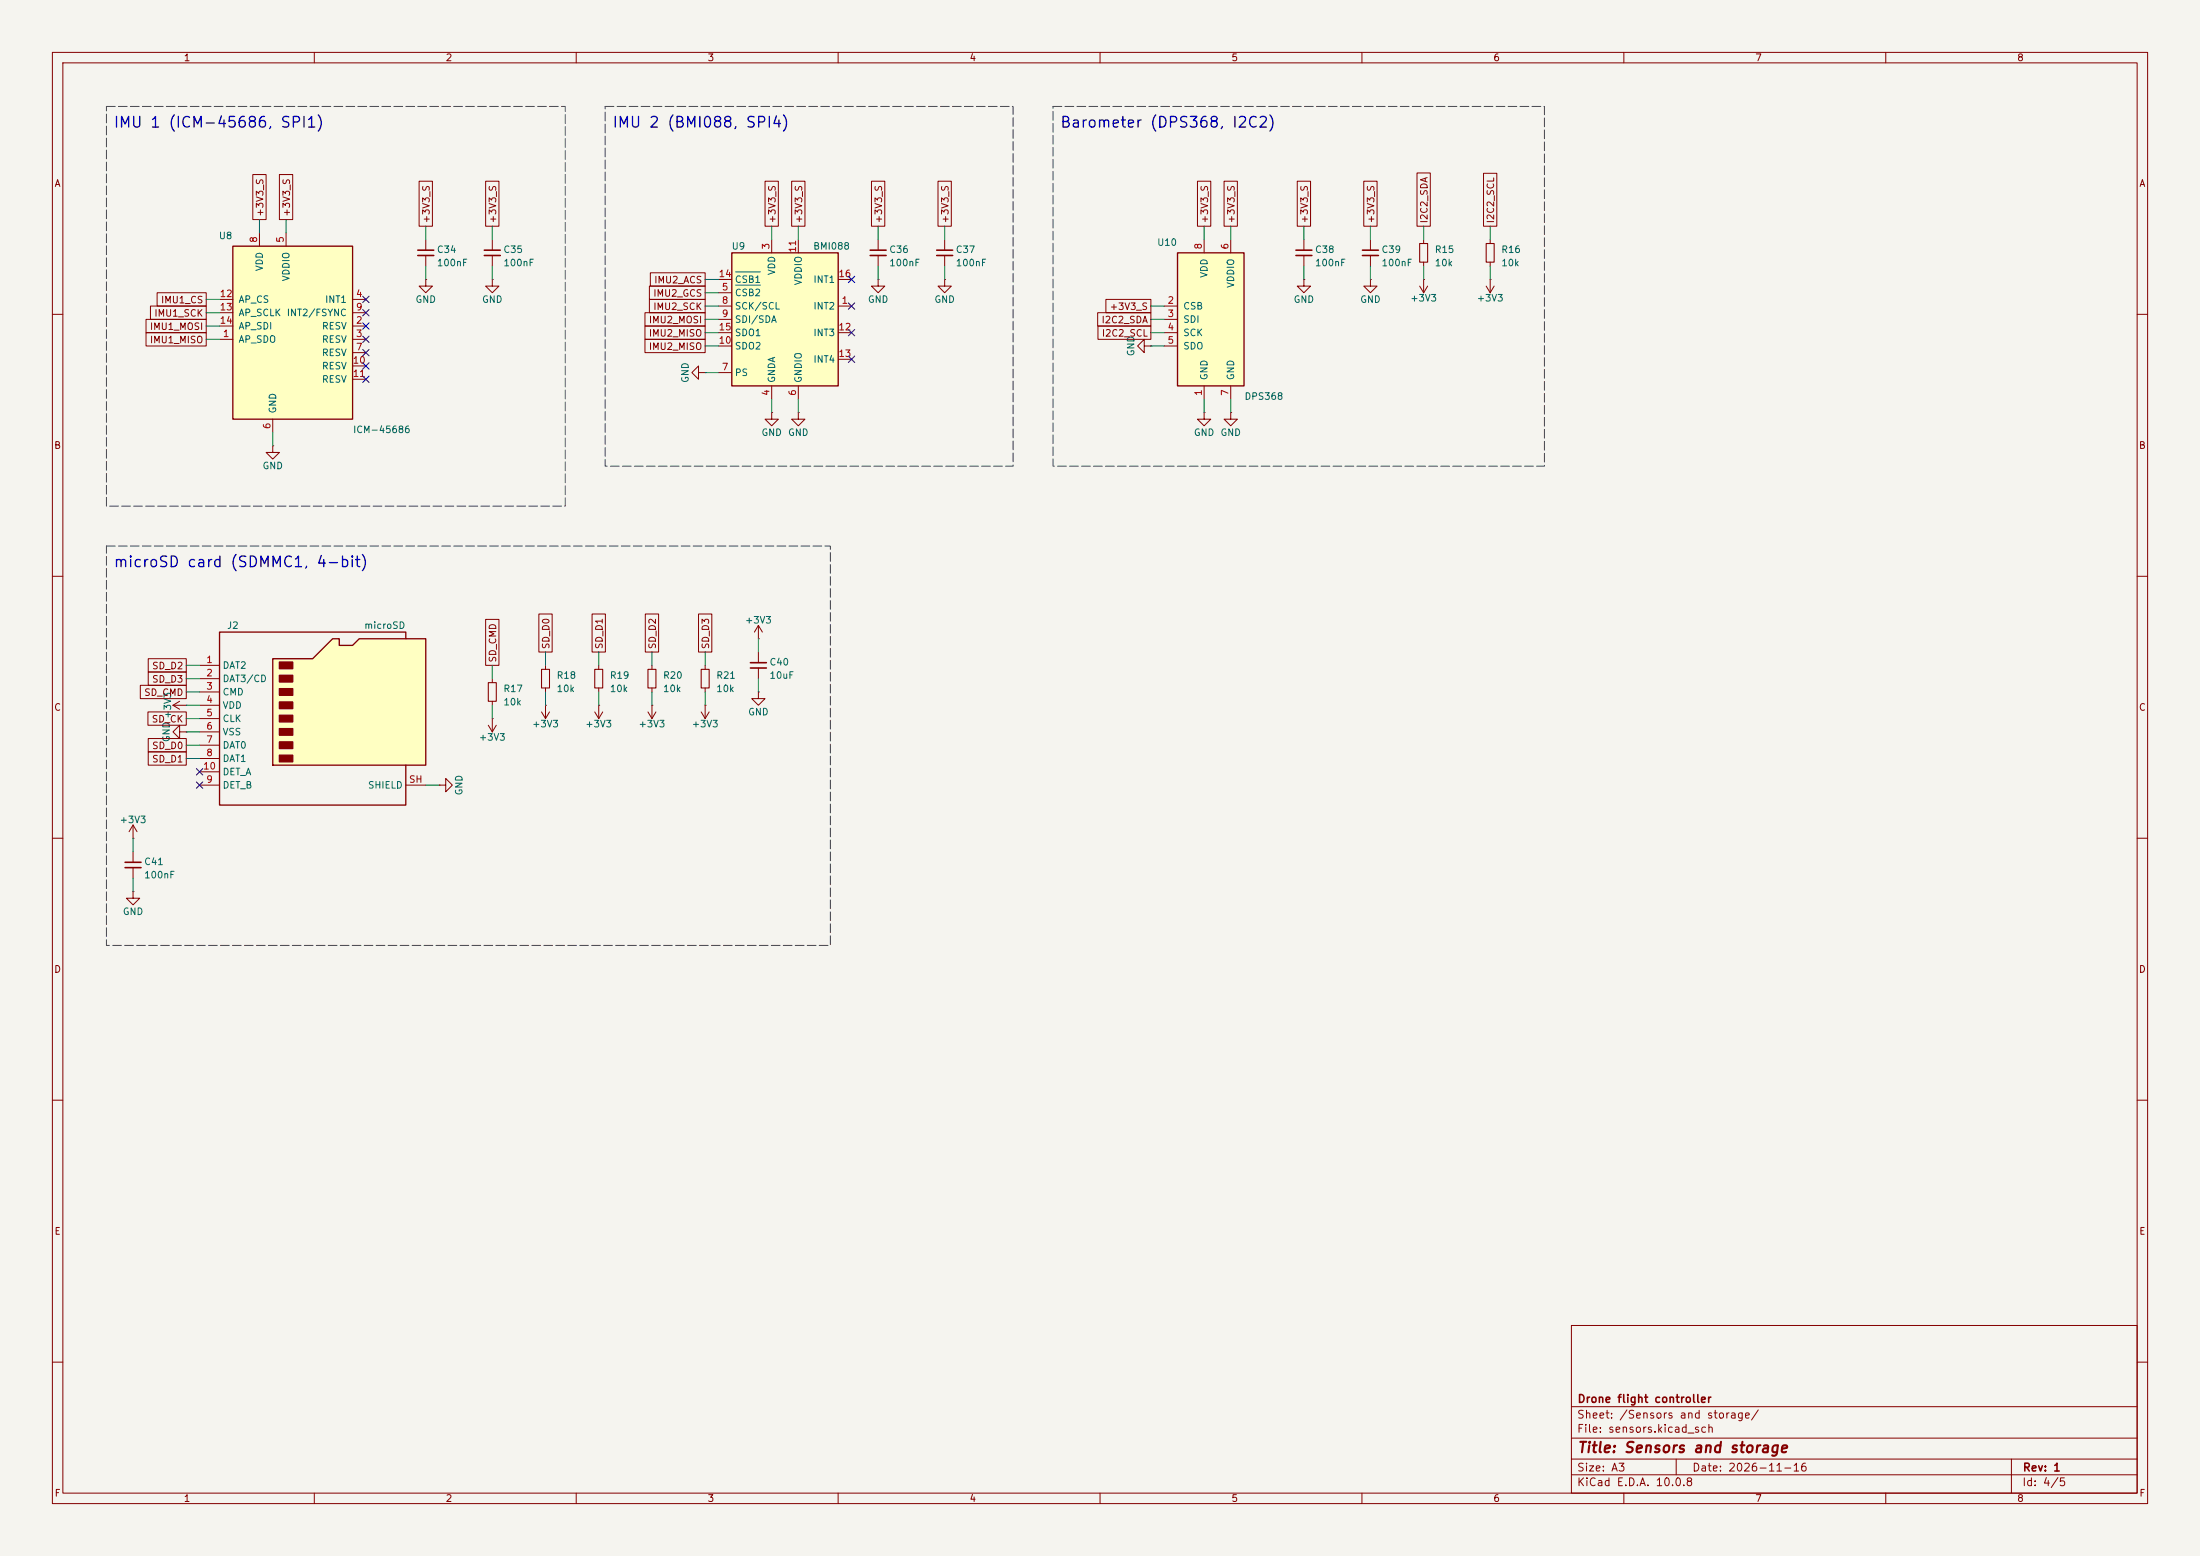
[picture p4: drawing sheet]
<svg xmlns="http://www.w3.org/2000/svg" width="420mm" height="297mm" viewBox="0 0 420 297" stroke-linecap="round" stroke-linejoin="round" font-family="sans-serif">
<path d="M0 0h420v297h-420z" fill="#f5f4ef" stroke="#f5f4ef" stroke-width=".19"/>
<g fill="none" stroke="#840000" stroke-width=".19">
<path d="M10 10h400v277h-400zM12 12h396v273h-396zM60 10v2M110 10v2M160 10v2M210 10v2M260 10v2M310 10v2M360 10v2M81.3 45.7v2.1M81.3 48.8v2M94 53.3v1.3h1.2l-1.2 1.3-1.3-1.3h1.3"/>
<path d="M94 53.3h.1M167.6 53.3v1.3h1.3l-1.3 1.3-1.2-1.3h1.2M167.6 53.3h.1M167.6 45.7v2.1M167.6 48.8v2M180.3 53.3v1.3h1.3l-1.3 1.3-1.2-1.3h1.2M180.3 53.3h.1M180.3 45.7v2.1M180.3 48.8v2M10 60h2M408 60h2M52.1 85.1v1.3h1.2l-1.2 1.2-1.3-1.2h1.3"/>
<path d="M52.1 85.1h.1M10 110h2M408 110h2M104.1 127v.8M104.1 131.3v.8M123.7 135.9l.8 1.3M124.5 134.6h.1M124.5 134.6v2.6M125.2 135.9l-.7 1.3M133.9 135.9l.7 1.3M134.6 134.6h.1M134.6 134.6v2.6"/>
<path d="M135.4 135.9l-.8 1.3M10 160h2M408 160h2M10 210h2M408 210h2M300 253h108v32h-108zM10 260h2M300 278.5h108M300 274.5h108M300 268.5h108M320 278.5v3M384 278.5v6.5"/>
<path d="M408 260h2M60 285v2M110 285v2M160 285v2M210 285v2M260 285v2M300 281.5h108M310 285v2M360 285v2"/>
</g>
<path d="M103.4 127.8h1.5v3.5h-1.5z" fill="none" stroke="#840000" stroke-width=".2"/>
<path d="M79.8 47.8h3M79.8 48.8h3M166.1 47.8h3.1M166.1 48.8h3.1M178.8 47.8h3.1M178.8 48.8h3.1" fill="none" stroke="#840000" stroke-width=".3"/>
<path d="M52.1 125.7h7.6l3.8-3.8h1.3v1.3h2.5l1.3-1.3h12.7v24.2h-29.2z" fill="#ffffc2"/>
<path d="M52.1 125.7h7.6l3.8-3.8h1.3v1.3h2.5l1.3-1.3h12.7v24.2h-29.2zM77.5 121.9v-1.2h-35.6v33h35.6v-7.6" fill="none" stroke="#840000" stroke-width=".25"/>
<g fill="#840000" stroke="#840000" stroke-width=".25">
<path d="M53.3 126.4h2.6v1.2h-2.6z"/>
<path d="M53.3 128.9h2.6v1.3h-2.6z"/>
<path d="M53.3 131.4h2.6v1.3h-2.6z"/>
<path d="M53.3 134h2.6v1.3h-2.6z"/>
<path d="M53.3 136.5h2.6v1.3h-2.6z"/>
<path d="M53.3 139.1h2.6v1.2h-2.6z"/>
<path d="M53.3 141.6h2.6v1.3h-2.6z"/>
<path d="M53.3 144.1h2.6v1.3h-2.6z"/>
</g>
<g fill="none" stroke="#840000" stroke-width=".19">
<path d="M81.3 53.3v1.3h1.2l-1.2 1.3-1.3-1.3h1.3M81.3 53.3h.1M38.1 127h3.8M38.1 129.5h3.8M38.1 132.1h3.8M38.1 134.6h3.8M38.1 137.2h3.8M38.1 139.7h3.8M38.1 142.2h3.8M38.1 144.8h3.8M38.1 149.9h3.8M38.1 147.3h3.8"/>
<path d="M77.5 149.9h3.8"/>
</g>
<path d="M44.4 47h22.9v33h-22.9z" fill="#ffffc2"/>
<path d="M44.4 47h22.9v33h-22.9z" fill="none" stroke="#840000" stroke-width=".25"/>
<g fill="none" stroke="#840000" stroke-width=".19">
<path d="M41.9 57.2h2.5M41.9 59.7h2.5M49.5 44.5v2.5M54.6 44.5v2.5M67.3 57.2h2.5M67.3 59.7h2.5M94 45.7v2.1M94 48.8v2M41.9 64.8h2.5M41.9 62.2h2.5M67.3 64.8h2.5M67.3 62.2h2.5"/>
<path d="M67.3 67.3h2.5M67.3 69.9h2.5M67.3 72.4h2.5M133.3 71.1v-1.2l-1.2 1.2 1.2 1.3v-1.3h1.3M134.6 71.1h.1M152.4 78.7v1.3h1.3l-1.3 1.3-1.3-1.3h1.3M152.4 78.7h.1M52.1 80v2.6M114.3 127v.8M114.3 131.3v.8M124.5 127v.8M124.5 131.3v.8"/>
<path d="M134.6 127v.8M134.6 131.3v.8"/>
</g>
<path d="M113.5 127.8h1.6v3.5h-1.6zM123.7 127.8h1.5v3.5h-1.5zM133.9 127.8h1.5v3.5h-1.5z" fill="none" stroke="#840000" stroke-width=".2"/>
<path d="M92.5 47.8h3M92.5 48.8h3" fill="none" stroke="#840000" stroke-width=".3"/>
<path d="M139.7 48.3h20.3v25.4h-20.3z" fill="#ffffc2"/>
<path d="M139.7 48.3h20.3v25.4h-20.3z" fill="none" stroke="#840000" stroke-width=".25"/>
<g fill="none" stroke="#840000" stroke-width=".19">
<path d="M137.2 58.4h2.5M137.2 55.9h2.5M137.2 53.3h2.5M147.3 45.7v2.6M152.4 45.7v2.6M160 58.4h2.6M160 53.3h2.6M137.2 71.1h2.5M137.2 61h2.5M137.2 66h2.5M137.2 63.5h2.5M147.3 78.7v1.3h1.3l-1.3 1.3-1.3-1.3h1.3"/>
<path d="M147.3 78.7h.1M147.3 73.7v2.5M152.4 73.7v2.5M160 63.5h2.6M160 68.6h2.6M94 129.5v.8M94 133.9v.7M103.4 135.9l.7 1.3M104.1 134.6h.1M104.1 134.6v2.6M104.9 135.9l-.8 1.3M113.5 135.9l.8 1.3"/>
<path d="M114.3 134.6h.1M114.3 134.6v2.6M115.1 135.9l-.8 1.3"/>
</g>
<path d="M140.4 54.4h4.7M140.4 51.9h4.7" fill="none" stroke="#006464" stroke-width=".19"/>
<path d="M93.2 130.3h1.5v3.6h-1.5z" fill="none" stroke="#840000" stroke-width=".2"/>
<path d="M224.8 48.3h12.7v25.4h-12.7z" fill="#ffffc2"/>
<path d="M224.8 48.3h12.7v25.4h-12.7z" fill="none" stroke="#840000" stroke-width=".25"/>
<g fill="none" stroke="#840000" stroke-width=".19">
<path d="M48.3 33.3h2.5v8.6h-2.5zM53.3 33.3h2.6v8.6h-2.6zM80 34.6h2.6v8.6h-2.6zM92.7 34.6h2.6v8.6h-2.6zM146 34.6h2.6v8.6h-2.6zM151.1 34.6h2.6v8.6h-2.6zM166.4 34.6h2.5v8.6h-2.5zM179.1 34.6h2.5v8.6h-2.5zM228.6 34.6h2.5v8.6h-2.5zM233.7 34.6h2.5v8.6h-2.5zM247.6 34.6h2.6v8.6h-2.6zM260.3 34.6h2.6v8.6h-2.6z"/>
<path d="M270.5 33h2.6v10.2h-2.6zM283.2 33.1h2.6v10.1h-2.6zM28.7 58.4h10.7v2.6h-10.7zM30 55.9h9.4v2.5h-9.4zM123.1 59.7h11.5v2.5h-11.5zM124 57.1h10.6v2.6h-10.6zM124 54.6h10.6v2.6h-10.6zM124.2 52.1h10.4v2.5h-10.4zM209.5 59.7h10.2v2.5h-10.2zM211.1 57.1h8.6v2.6h-8.6zM222.2 58.4h2.6M229.9 45.7v2.6"/>
<path d="M234.9 45.7v2.6M248.9 53.3v1.3h1.3l-1.3 1.3-1.3-1.3h1.3M248.9 53.3h.1M248.9 45.7v2.1M248.9 48.8v2M261.6 53.3v1.3h1.3l-1.3 1.3-1.3-1.3h1.3M261.6 53.3h.1M261.6 45.7v2.1M261.6 48.8v2M271 54.6l.8 1.3M271.8 53.3h.1M271.8 45.7v.8"/>
<path d="M271.8 50v.8M271.8 53.3v2.6M272.5 54.6l-.7 1.3M283.7 54.6l.8 1.3M284.5 53.3h.1M284.5 45.7v.8M284.5 50v.8M284.5 53.3v2.6M285.2 54.6l-.7 1.3M27.9 61h11.5v2.5h-11.5zM27.9 63.5h11.5v2.5h-11.5zM123.1 64.8h11.5v2.5h-11.5z"/>
<path d="M123.1 62.2h11.5v2.6h-11.5zM209.6 62.2h10.1v2.6h-10.1zM218.4 66v-1.2l-1.2 1.2 1.2 1.3v-1.3h1.3M219.7 66h.1M222.2 61h2.6M222.2 63.5h2.6M222.2 66h2.6M229.9 78.7v1.3h1.2l-1.2 1.3-1.3-1.3h1.3M229.9 78.7h.1M229.9 73.7v2.5M234.9 78.7v1.3h1.3l-1.3 1.3-1.2-1.3h1.2M234.9 78.7h.1"/>
<path d="M234.9 73.7v2.5M92.7 118.2h2.6v8.8h-2.6zM102.9 117.2h2.5v7.3h-2.5zM113 117.2h2.6v7.3h-2.6zM123.2 117.2h2.5v7.3h-2.5zM133.3 117.2h2.6v7.3h-2.6zM144.8 119.4l-.8 1.3M144.8 119.4l.7 1.3M144.8 119.4v2.5M26.8 130.8h8.8v2.6h-8.8zM28.2 135.9h7.4v2.5h-7.4zM28.3 125.7h7.3v2.6h-7.3z"/>
<path d="M28.3 128.3h7.3v2.5h-7.3zM33 134.6l1.3 .8M33 134.6h2.6M34.3 139.7v-1.3l-1.3 1.3 1.3 1.3v-1.3h1.3M34.3 133.9l-1.3 .7M35.6 134.6h.1M35.6 139.7h.1M93.2 138.4l.8 1.3M94 137.2h.1M94 137.2v2.5M94.7 138.4l-.7 1.3M144.8 121.9h.1"/>
<path d="M144.8 132.1v1.3h1.2l-1.2 1.2-1.3-1.2h1.3M144.8 132.1h.1M144.8 124.5v2M144.8 127.5v2M25.4 157.5l-.8 1.3M25.4 157.5l.8 1.3M25.4 157.5v2.5M28.3 141h7.3v2.5h-7.3zM28.3 143.5h7.3v2.6h-7.3zM83.8 149.9h1.3v-1.3l1.3 1.3-1.3 1.2v-1.2M83.8 149.9h.1M25.4 160h.1"/>
<path d="M25.4 170.2v1.3h1.3l-1.3 1.2-1.3-1.2h1.3M25.4 170.2h.1M25.4 162.6v2M25.4 165.6v2"/>
</g>
<path d="M247.4 47.8h3M247.4 48.8h3M260.1 47.8h3M260.1 48.8h3M143.3 126.5h3M143.3 127.5h3M23.9 164.6h3M23.9 165.6h3" fill="none" stroke="#840000" stroke-width=".3"/>
<path d="M271 46.5h1.5v3.5h-1.5zM283.7 46.5h1.5v3.5h-1.5z" fill="none" stroke="#840000" stroke-width=".2"/>
<g fill="none" stroke="#009600" stroke-width=".19">
<path d="M39.4 57.2h2.5M39.4 59.7h2.5M49.5 41.9v2.6M54.6 41.9v2.6M81.3 43.2v2.5M81.3 50.8v2.5M94 43.2v2.5M94 50.8v2.5M134.6 58.4h2.6M134.6 53.3h2.6M134.6 55.9h2.6M147.3 43.2v2.5"/>
<path d="M152.4 43.2v2.5M167.6 43.2v2.5M167.6 50.8v2.5M180.3 43.2v2.5M180.3 50.8v2.5M219.7 58.4h2.5M229.9 43.2v2.5M234.9 43.2v2.5M248.9 43.2v2.5M248.9 50.8v2.5M261.6 43.2v2.5M261.6 50.8v2.5"/>
<path d="M271.8 43.2v2.5M271.8 50.8v2.5M284.5 43.2v2.5M284.5 50.8v2.5M39.4 62.2h2.5M39.4 64.8h2.5M134.6 63.5h2.6M134.6 66h2.6M134.6 61h2.6M134.6 71.1h2.6M147.3 76.2v2.5M152.4 76.2v2.5"/>
<path d="M219.7 63.5h2.5M219.7 66h2.5M219.7 61h2.5M229.9 76.2v2.5M234.9 76.2v2.5M52.1 82.6v2.5M35.6 139.7h2.5M35.6 127h2.5M35.6 129.5h2.5M35.6 132.1h2.5M35.6 134.6h2.5M35.6 137.2h2.5"/>
<path d="M94 127v2.5M94 134.6v2.6M104.1 124.5v2.5M104.1 132.1v2.5M114.3 124.5v2.5M114.3 132.1v2.5M124.5 124.5v2.5M124.5 132.1v2.5M134.6 124.5v2.5M134.6 132.1v2.5M144.8 121.9v2.6M144.8 129.5v2.6"/>
<path d="M35.6 142.2h2.5M35.6 144.8h2.5M81.3 149.9h2.5M25.4 160v2.6M25.4 167.6v2.6"/>
</g>
<g fill="none" stroke="#000084" stroke-width=".19">
<path d="M69.2 59.1l1.3 1.2M69.2 56.5l1.3 1.3M70.5 59.1l-1.3 1.2M70.5 56.5l-1.3 1.3M162 57.8l1.2 1.2M162 52.7l1.2 1.2M163.2 57.8l-1.2 1.2M163.2 52.7l-1.2 1.2M69.2 64.2l1.3 1.2M69.2 61.6l1.3 1.2M69.2 71.8l1.3 1.2M69.2 66.7l1.3 1.2"/>
<path d="M69.2 69.2l1.3 1.3M70.5 64.2l-1.3 1.2M70.5 61.6l-1.3 1.2M70.5 71.8l-1.3 1.2M70.5 66.7l-1.3 1.2M70.5 69.2l-1.3 1.3M162 62.9l1.2 1.2M162 68l1.2 1.2M163.2 62.9l-1.2 1.2M163.2 68l-1.2 1.2M37.5 146.7l1.2 1.2M37.5 149.3l1.2 1.2"/>
<path d="M38.7 146.7l-1.2 1.2M38.7 149.3l-1.2 1.2"/>
</g>
<path d="M20.3 20.3h87.6v76.3h-87.6zM115.5 20.3h77.9v68.7h-77.9zM201 20.3h93.8v68.7h-93.8zM20.3 104.2h138.2v76.3h-138.2z" fill="none" stroke="#484848" stroke-width=".19" stroke-dasharray="1.7 .6"/>
<g font-size="2" fill="#0000c2">
<text x="21.6" y="24.9">IMU 1 (ICM-45686, SPI1)</text>
<text x="116.8" y="24.9">IMU 2 (BMI088, SPI4)</text>
<text x="202.3" y="24.9">Barometer (DPS368, I2C2)</text>
<text x="21.6" y="108.8">microSD card (SDMMC1, 4-bit)</text>
</g>
<text font-size="2" fill="#840000" x="301" y="277.8">Title: Sensors and storage</text>
<g font-size="1.5" fill="#840000">
<text x="301" y="268.1">Drone flight controller</text>
<text x="300.9" y="273.8">File: sensors.kicad_sch</text>
<text x="300.9" y="271.1">Sheet: /Sensors and storage/</text>
<text x="300.9" y="281.2">Size: A3</text>
<text x="322.9" y="281.2">Date: 2026-11-16</text>
<text x="386" y="281.2">Rev: 1</text>
<text x="300.9" y="284">KiCad E.D.A. 10.0.8</text>
<text x="385.9" y="284">Id: 4/5</text>
</g>
<g font-size="1.3" fill="#840000">
<text x="35" y="12">1</text>
<text x="85" y="12">2</text>
<text x="135" y="12">3</text>
<text x="185" y="12">4</text>
<text x="235" y="12">5</text>
<text x="285" y="12">6</text>
<text x="335" y="12">7</text>
<text x="385" y="12">8</text>
<text x="10.3" y="36">A</text>
<text x="408.3" y="36">A</text>
<text x="50.6" y="41.5" transform="rotate(-90 50.6 41.5)">+3V3_S</text>
<text x="55.7" y="41.5" transform="rotate(-90 55.7 41.5)">+3V3_S</text>
<text x="82.3" y="42.7" transform="rotate(-90 82.3 42.7)">+3V3_S</text>
<text x="95" y="42.7" transform="rotate(-90 95 42.7)">+3V3_S</text>
<text x="148.4" y="42.7" transform="rotate(-90 148.4 42.7)">+3V3_S</text>
<text x="153.5" y="42.7" transform="rotate(-90 153.5 42.7)">+3V3_S</text>
<text x="168.7" y="42.7" transform="rotate(-90 168.7 42.7)">+3V3_S</text>
<text x="181.4" y="42.7" transform="rotate(-90 181.4 42.7)">+3V3_S</text>
<text x="230.9" y="42.7" transform="rotate(-90 230.9 42.7)">+3V3_S</text>
<text x="236" y="42.7" transform="rotate(-90 236 42.7)">+3V3_S</text>
<text x="250" y="42.7" transform="rotate(-90 250 42.7)">+3V3_S</text>
<text x="262.7" y="42.7" transform="rotate(-90 262.7 42.7)">+3V3_S</text>
<text x="272.8" y="42.7" transform="rotate(-90 272.8 42.7)">I2C2_SDA</text>
<text x="285.5" y="42.7" transform="rotate(-90 285.5 42.7)">I2C2_SCL</text>
<text x="30.6" y="58.2">IMU1_CS</text>
<text x="124.6" y="59.5">IMU2_SCK</text>
<text x="124.6" y="56.9">IMU2_GCS</text>
<text x="124.8" y="54.4">IMU2_ACS</text>
<text x="211.7" y="59.5">+3V3_S</text>
<text x="28.5" y="63.3">IMU1_MOSI</text>
<text x="28.5" y="65.8">IMU1_MISO</text>
<text x="29.4" y="60.7">IMU1_SCK</text>
<text x="123.8" y="62">IMU2_MOSI</text>
<text x="123.8" y="64.6">IMU2_MISO</text>
<text x="210.2" y="62">I2C2_SDA</text>
<text x="210.2" y="64.6">I2C2_SCL</text>
<text x="123.8" y="67.1">IMU2_MISO</text>
<text x="10.2" y="86">B</text>
<text x="408.2" y="86">B</text>
<text x="105.2" y="124" transform="rotate(-90 105.2 124)">SD_D0</text>
<text x="115.4" y="124" transform="rotate(-90 115.4 124)">SD_D1</text>
<text x="125.5" y="124" transform="rotate(-90 125.5 124)">SD_D2</text>
<text x="135.7" y="124" transform="rotate(-90 135.7 124)">SD_D3</text>
<text x="28.9" y="128.1">SD_D2</text>
<text x="28.9" y="130.6">SD_D3</text>
<text x="95" y="126.6" transform="rotate(-90 95 126.6)">SD_CMD</text>
<text x="10.2" y="136">C</text>
<text x="27.4" y="133.1">SD_CMD</text>
<text x="408.2" y="136">C</text>
<text x="28.9" y="138.2">SD_CK</text>
<text x="28.9" y="143.3">SD_D0</text>
<text x="28.9" y="145.8">SD_D1</text>
<text x="10.2" y="186">D</text>
<text x="408.2" y="186">D</text>
<text x="10.3" y="236">E</text>
<text x="408.3" y="236">E</text>
<text x="10.3" y="286">F</text>
<text x="35" y="287">1</text>
<text x="85" y="287">2</text>
<text x="135" y="287">3</text>
<text x="185" y="287">4</text>
<text x="235" y="287">5</text>
<text x="285" y="287">6</text>
<text x="335" y="287">7</text>
<text x="385" y="287">8</text>
<text x="408.3" y="286">F</text>
</g>
<g font-size="1.3" fill="#006464">
<text x="41.7" y="46">U8</text>
<text x="139.6" y="48">U9</text>
<text x="155.1" y="48">BMI088</text>
<text x="220.8" y="47.2">U10</text>
<text x="50.5" y="51.9" transform="rotate(-90 50.5 51.9)">VDD</text>
<text x="55.6" y="53.8" transform="rotate(-90 55.6 53.8)">VDDIO</text>
<text x="83.3" y="48.6">C34</text>
<text x="83.3" y="51.1">100nF</text>
<text x="96" y="48.6">C35</text>
<text x="96" y="51.1">100nF</text>
<text x="148.3" y="52.6" transform="rotate(-90 148.3 52.6)">VDD</text>
<text x="169.7" y="48.6">C36</text>
<text x="169.7" y="51.1">100nF</text>
<text x="182.4" y="48.6">C37</text>
<text x="182.4" y="51.1">100nF</text>
<text x="230.8" y="53.1" transform="rotate(-90 230.8 53.1)">VDD</text>
<text x="250.9" y="48.6">C38</text>
<text x="250.9" y="51.1">100nF</text>
<text x="263.6" y="48.6">C39</text>
<text x="263.6" y="51.1">100nF</text>
<text x="273.8" y="48.6">R15</text>
<text x="273.8" y="51.1">10k</text>
<text x="286.5" y="48.6">R16</text>
<text x="286.5" y="51.1">10k</text>
<text x="45.4" y="58.1">AP_CS</text>
<text x="62" y="58.1">INT1</text>
<text x="79.2" y="58.1">GND</text>
<text x="91.9" y="58.1">GND</text>
<text x="140.2" y="56.8">CSB2</text>
<text x="140.2" y="59.4">SCK/SCL</text>
<text x="140.2" y="54.3">CSB1</text>
<text x="153.4" y="54.6" transform="rotate(-90 153.4 54.6)">VDDIO</text>
<text x="155.2" y="59.4">INT2</text>
<text x="155.2" y="54.3">INT1</text>
<text x="165.6" y="58.1">GND</text>
<text x="178.3" y="58.1">GND</text>
<text x="225.8" y="59.4">CSB</text>
<text x="235.9" y="55.1" transform="rotate(-90 235.9 55.1)">VDDIO</text>
<text x="246.9" y="58.1">GND</text>
<text x="259.6" y="58.1">GND</text>
<text x="269.1" y="57.9">+3V3</text>
<text x="281.8" y="57.9">+3V3</text>
<text x="45.4" y="65.7">AP_SDO</text>
<text x="45.4" y="60.7">AP_SCLK</text>
<text x="45.4" y="63.2">AP_SDI</text>
<text x="54.6" y="60.7">INT2/FSYNC</text>
<text x="61.3" y="63.2">RESV</text>
<text x="61.3" y="65.7">RESV</text>
<text x="140.2" y="61.9">SDI/SDA</text>
<text x="140.2" y="64.5">SDO1</text>
<text x="155.2" y="64.5">INT3</text>
<text x="225.8" y="61.9">SDI</text>
<text x="225.8" y="64.5">SCK</text>
<text x="61.3" y="68.3">RESV</text>
<text x="61.3" y="70.8">RESV</text>
<text x="140.2" y="67">SDO2</text>
<text x="155.2" y="69.5">INT4</text>
<text x="216.9" y="68.1" transform="rotate(-90 216.9 68.1)">GND</text>
<text x="225.8" y="67">SDO</text>
<text x="61.3" y="73.4">RESV</text>
<text x="131.8" y="73.2" transform="rotate(-90 131.8 73.2)">GND</text>
<text x="140.2" y="72.1">PS</text>
<text x="148.3" y="73.2" transform="rotate(-90 148.3 73.2)">GNDA</text>
<text x="153.4" y="73.2" transform="rotate(-90 153.4 73.2)">GNDIO</text>
<text x="230.8" y="72.7" transform="rotate(-90 230.8 72.7)">GND</text>
<text x="235.9" y="72.7" transform="rotate(-90 235.9 72.7)">GND</text>
<text x="237.5" y="76.6">DPS368</text>
<text x="53" y="79" transform="rotate(-90 53 79)">GND</text>
<text x="67.3" y="83">ICM-45686</text>
<text x="145.3" y="83.5">GND</text>
<text x="150.3" y="83.5">GND</text>
<text x="227.8" y="83.5">GND</text>
<text x="232.9" y="83.5">GND</text>
<text x="50" y="89.9">GND</text>
<text x="142.1" y="119.3">+3V3</text>
<text x="43.2" y="120.3">J2</text>
<text x="69.4" y="120.3">microSD</text>
<text x="42.4" y="128">DAT2</text>
<text x="42.4" y="130.5">DAT3/CD</text>
<text x="106.2" y="129.9">R18</text>
<text x="116.3" y="129.9">R19</text>
<text x="126.5" y="129.9">R20</text>
<text x="136.6" y="129.9">R21</text>
<text x="146.8" y="127.3">C40</text>
<text x="146.8" y="129.9">10uF</text>
<text x="42.4" y="133">CMD</text>
<text x="42.4" y="135.6">VDD</text>
<text x="96" y="132.4">R17</text>
<text x="96" y="134.9">10k</text>
<text x="106.2" y="132.4">10k</text>
<text x="116.3" y="132.4">10k</text>
<text x="126.5" y="132.4">10k</text>
<text x="136.6" y="132.4">10k</text>
<text x="142.7" y="136.9">GND</text>
<text x="32.7" y="141.8" transform="rotate(-90 32.7 141.8)">GND +3V3</text>
<text x="42.4" y="138.1">CLK</text>
<text x="42.4" y="140.7">VSS</text>
<text x="42.4" y="143.2">DAT0</text>
<text x="91.3" y="141.7">+3V3</text>
<text x="101.5" y="139.1">+3V3</text>
<text x="111.6" y="139.1">+3V3</text>
<text x="121.8" y="139.1">+3V3</text>
<text x="132" y="139.1">+3V3</text>
<text x="42.4" y="145.7">DAT1</text>
<text x="42.4" y="148.3">DET_A</text>
<text x="42.4" y="150.8">DET_B</text>
<text x="70.1" y="150.8">SHIELD</text>
<text x="88.6" y="151.9" transform="rotate(-90 88.6 151.9)">GND</text>
<text x="22.7" y="157.4">+3V3</text>
<text x="27.4" y="165.4">C41</text>
<text x="27.4" y="168">100nF</text>
<text x="23.3" y="175">GND</text>
</g>
<g font-size="1.3" fill="#a90000">
<text x="49.4" y="46.5" transform="rotate(-90 49.4 46.5)">8</text>
<text x="54.5" y="46.5" transform="rotate(-90 54.5 46.5)">5</text>
<text x="147.2" y="47.7" transform="rotate(-90 147.2 47.7)">3</text>
<text x="229.7" y="47.7" transform="rotate(-90 229.7 47.7)">8</text>
<text x="234.8" y="47.7" transform="rotate(-90 234.8 47.7)">6</text>
<text x="137.1" y="53.2">14</text>
<text x="152.3" y="48.3" transform="rotate(-90 152.3 48.3)">11</text>
<text x="160" y="53.2">16</text>
<text x="41.8" y="57">12</text>
<text x="41.8" y="59.6">13</text>
<text x="67.8" y="57">4</text>
<text x="67.8" y="59.6">9</text>
<text x="137.7" y="55.7">5</text>
<text x="137.7" y="58.3">8</text>
<text x="160.6" y="58.3">1</text>
<text x="222.8" y="58.3">2</text>
<text x="41.8" y="62.1">14</text>
<text x="42.4" y="64.6">1</text>
<text x="67.8" y="62.1">2</text>
<text x="67.8" y="64.6">3</text>
<text x="137.1" y="65.9">10</text>
<text x="137.1" y="63.4">15</text>
<text x="137.7" y="60.8">9</text>
<text x="160" y="63.4">12</text>
<text x="222.8" y="60.8">3</text>
<text x="222.8" y="63.4">4</text>
<text x="222.8" y="65.9">5</text>
<text x="67.2" y="69.7">10</text>
<text x="67.8" y="67.2">7</text>
<text x="137.7" y="71">7</text>
<text x="160" y="68.4">13</text>
<text x="67.2" y="72.3">11</text>
<text x="147.2" y="75.7" transform="rotate(-90 147.2 75.7)">4</text>
<text x="152.3" y="75.7" transform="rotate(-90 152.3 75.7)">6</text>
<text x="229.7" y="75.7" transform="rotate(-90 229.7 75.7)">1</text>
<text x="234.8" y="75.7" transform="rotate(-90 234.8 75.7)">7</text>
<text x="51.9" y="82" transform="rotate(-90 51.9 82)">6</text>
<text x="39.3" y="126.9">1</text>
<text x="39.3" y="129.4">2</text>
<text x="39.3" y="131.9">3</text>
<text x="39.3" y="134.5">4</text>
<text x="39.3" y="137">5</text>
<text x="39.3" y="139.6">6</text>
<text x="39.3" y="142.1">7</text>
<text x="38.7" y="147.2">10</text>
<text x="39.3" y="144.6">8</text>
<text x="39.3" y="149.7">9</text>
<text x="78" y="149.7">SH</text>
</g>
</svg>
